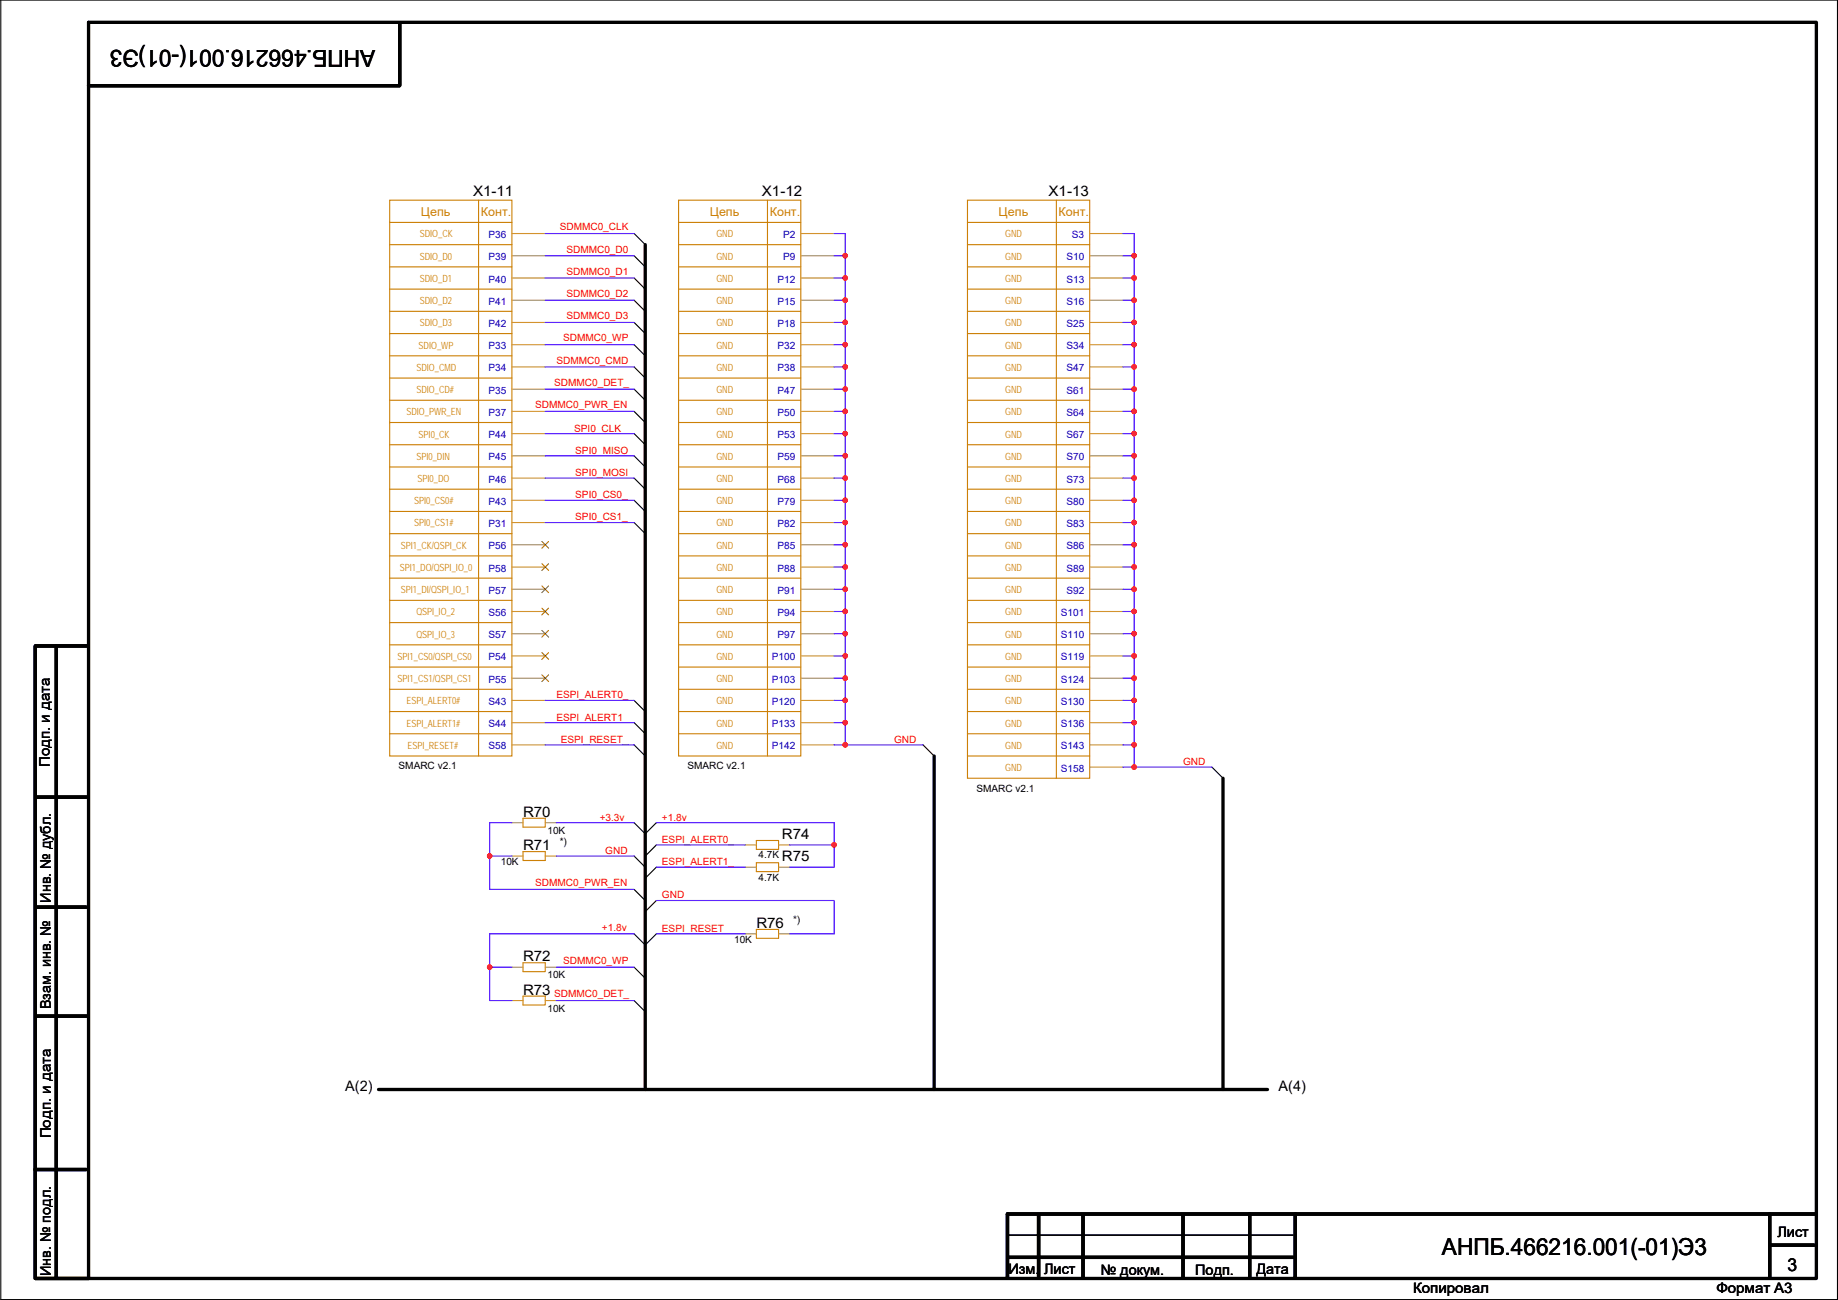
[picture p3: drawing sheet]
<svg xmlns="http://www.w3.org/2000/svg" width="420mm" height="297mm" viewBox="0 0 420 297" stroke-linecap="round" stroke-linejoin="round" font-family="sans-serif">
<g fill="none" stroke="#000" stroke-width=".25">
<path d="M.2 0h419.8v296.9h-419.8zM145 53.4l2.5 2.5M145 58.4l2.5 2.6M145 78.8l2.5 2.5M145 63.5l2.5 2.6M145 68.6l2.5 2.5M145 73.7l2.5 2.5M145 83.8l2.5 2.6M145 88.9l2.5 2.6M145 99.1l2.5 2.5M145 94l2.5 2.5M145 104.2l2.5 2.5"/>
<path d="M145 109.2l2.5 2.6M145 114.3l2.5 2.6M145 119.4l2.5 2.5M145 160l2.5 2.6M145 165.1l2.5 2.6M145 170.2l2.5 2.5M211 170.2l2.5 2.5M277 175.3l2.6 2.5M145 188l2.5 2.5 2.5-2.5M145 195.6l2.5 2.5M150 193.1l-2.5 2.5M150 198.1l-2.5 2.6"/>
<path d="M145 203.2l2.5 2.6M145 213.4l2.5 2.5 2.5-2.5M150 205.8l-2.5 2.5M145 228.6l2.5 2.6M145 221l2.5 2.5M230.6 282.2h65"/>
</g>
<g fill="none" stroke="#000" stroke-width=".76">
<path d="M20.2 5.1h395v287h-395zM91.4 5.4v14.2h-71.2M147.5 55.9v193M8.1 147.6v144.3M8.3 147.6h11.7M12.9 147.6v144.3M213.5 172.7v76.2M279.6 177.8v71.1M8.3 182.1h11.4M8.3 207.3h11.4M8.3 232.2h11.4M86.5 248.9h203.2"/>
<path d="M8.1 267.2h11.6M237.4 277.6v14.3M247.6 277.6v14.3M270.4 277.6v14.3M285.7 277.4v14.5M296.1 277.4v14.5M404.5 277.4v14.5M415 277.4h-184.7v14.5M8.1 292.1h12.1M230.6 287.3h65M404.8 284.5h9.9"/>
</g>
<g fill="none" stroke="#cc8006" stroke-width=".25">
<path d="M89.1 50.8h27.9M89.1 55.9h27.9M89.1 45.7h27.9v127h-27.9zM109.4 45.7v127M155.1 45.7h28v127h-28zM155.1 50.8h28M155.1 55.9h28M175.4 45.7v127M221.2 45.7h27.9v132.1h-27.9zM221.2 50.8h27.9M221.2 55.9h27.9M241.5 45.7v132.1"/>
<path d="M89.1 61h27.9M89.1 71.1h27.9M89.1 76.2h27.9M89.1 66.1h27.9M155.1 61h28M155.1 71.1h28M155.1 76.2h28M155.1 66.1h28M221.2 61h27.9M221.2 71.1h27.9M221.2 76.2h27.9M221.2 66.1h27.9"/>
<path d="M89.1 81.3h27.9M89.1 86.4h27.9M89.1 96.5h27.9M89.1 91.5h27.9M155.1 81.3h28M155.1 86.4h28M155.1 96.5h28M155.1 91.5h28M221.2 81.3h27.9M221.2 86.4h27.9M221.2 96.5h27.9M221.2 91.5h27.9"/>
<path d="M89.1 101.6h27.9M89.1 116.9h27.9M89.1 111.8h27.9M89.1 106.7h27.9M155.1 101.6h28M155.1 116.9h28M155.1 111.8h28M155.1 106.7h28M221.2 101.6h27.9M221.2 116.9h27.9M221.2 111.8h27.9M221.2 106.7h27.9"/>
<path d="M89.1 121.9h27.9M89.1 137.2h27.9M89.1 127h27.9M89.1 132.1h27.9M155.1 121.9h28M155.1 137.2h28M155.1 127h28M155.1 132.1h28M221.2 121.9h27.9M221.2 137.2h27.9M221.2 127h27.9M221.2 132.1h27.9"/>
<path d="M89.1 142.3h27.9M89.1 157.5h27.9M89.1 147.3h27.9M89.1 152.4h27.9M155.1 142.3h28M155.1 157.5h28M155.1 147.3h28M155.1 152.4h28M221.2 142.3h27.9M221.2 157.5h27.9M221.2 147.3h27.9M221.2 152.4h27.9"/>
<path d="M89.1 167.7h27.9M89.1 162.6h27.9M155.1 167.7h28M155.1 162.6h28M221.2 167.7h27.9M221.2 172.7h27.9M221.2 162.6h27.9M119.6 187h5v2h-5zM119.6 194.6h5v2h-5zM172.9 192h5.1v2.1h-5.1zM172.9 197.1h5.1v2.1h-5.1zM119.6 220h5v2h-5z"/>
<path d="M172.9 212.4h5.1v2h-5.1zM119.6 227.6h5v2h-5z"/>
</g>
<g fill="none" stroke="#a84" stroke-width=".25">
<path d="M117 53.4h7.6M117 58.4h7.6M183.1 53.4h7.6M183.1 58.4h7.6M249.1 53.4h7.6M249.1 58.4h7.6M117 63.5h7.6M117 68.6h7.6M117 73.7h7.6M117 78.8h7.6M183.1 63.5h7.6M183.1 68.6h7.6"/>
<path d="M183.1 73.7h7.6M183.1 78.8h7.6M249.1 63.5h7.6M249.1 68.6h7.6M249.1 73.7h7.6M249.1 78.8h7.6M117 83.8h7.6M117 88.9h7.6M117 94h7.6M117 99.1h7.6M183.1 83.8h7.6M183.1 88.9h7.6"/>
<path d="M183.1 94h7.6M183.1 99.1h7.6M249.1 83.8h7.6M249.1 88.9h7.6M249.1 94h7.6M249.1 99.1h7.6M117 104.2h7.6M117 109.2h7.6M117 114.3h7.6M117 119.4h7.6M183.1 104.2h7.6M183.1 109.2h7.6"/>
<path d="M183.1 114.3h7.6M183.1 119.4h7.6M249.1 104.2h7.6M249.1 109.2h7.6M249.1 114.3h7.6M249.1 119.4h7.6M117 124.5h7.6M117 129.6h7.6M117 134.6h7.6M117 139.7h7.6M183.1 124.5h7.6M183.1 129.6h7.6"/>
<path d="M183.1 134.6h7.6M183.1 139.7h7.6M249.1 124.5h7.6M249.1 129.6h7.6M249.1 134.6h7.6M249.1 139.7h7.6M117 144.8h7.6M117 149.9h7.6M117 155h7.6M183.1 144.8h7.6M183.1 149.9h7.6M183.1 155h7.6"/>
<path d="M249.1 144.8h7.6M249.1 149.9h7.6M249.1 155h7.6M117 160h7.6M117 165.1h7.6M117 170.2h7.6M183.1 160h7.6M183.1 165.1h7.6M183.1 170.2h7.6M249.1 160h7.6M249.1 165.1h7.6M249.1 170.2h7.6"/>
<path d="M249.1 175.3h7.6M117 195.6h2.6M117 188h2.6M124.6 195.6h2.6M124.6 188h2.6M170.4 193.1h2.5M170.4 198.1h2.5M178 193.1h2.5M178 198.1h2.5M170.4 213.4h2.5M178 213.4h2.5M117 221h2.6"/>
<path d="M117 228.6h2.6M124.6 221h2.6M124.6 228.6h2.6"/>
</g>
<g fill="none" stroke="#804000" stroke-width=".23">
<path d="M123.9 123.7l1.5 1.6M123.9 128.8l1.5 1.5M123.9 133.9l1.5 1.5M123.9 139l1.5 1.5M125.4 123.7l-1.5 1.6M125.4 128.8l-1.5 1.5M125.4 133.9l-1.5 1.5M125.4 139l-1.5 1.5M123.9 144l1.5 1.6M123.9 149.1l1.5 1.6M123.9 154.2l1.5 1.5M125.4 144l-1.5 1.6"/>
<path d="M125.4 149.1l-1.5 1.6M125.4 154.2l-1.5 1.5"/>
</g>
<g fill="none" stroke="#4200ff" stroke-width=".25">
<path d="M124.6 53.4h20.4M124.6 58.4h20.4M190.7 53.4h2.5v5M190.7 58.4h2.5M193.2 58.4v5.1M256.7 53.4h2.6v5M256.7 58.4h2.6M259.3 58.4v5.1M124.6 78.8h20.4M124.6 63.5h20.4M124.6 68.6h20.4M124.6 73.7h20.4"/>
<path d="M190.7 63.5h2.5M190.7 68.6h2.5M190.7 73.7h2.5M190.7 78.8h2.5M193.2 63.5v5.1M193.2 68.6v5.1M193.2 73.7v5.1M193.2 78.8v5M256.7 63.5h2.6M256.7 68.6h2.6M256.7 73.7h2.6M256.7 78.8h2.6"/>
<path d="M259.3 63.5v5.1M259.3 68.6v5.1M259.3 73.7v5.1M259.3 78.8v5M124.6 83.8h20.4M124.6 88.9h20.4M124.6 99.1h20.4M124.6 94h20.4M190.7 83.8h2.5M190.7 88.9h2.5M190.7 94h2.5M190.7 99.1h2.5"/>
<path d="M193.2 83.8v5.1M193.2 88.9v5.1M193.2 94v5.1M193.2 99.1v5.1M256.7 83.8h2.6M256.7 88.9h2.6M256.7 94h2.6M256.7 99.1h2.6M259.3 83.8v5.1M259.3 88.9v5.1M259.3 94v5.1M259.3 99.1v5.1"/>
<path d="M124.6 104.2h20.4M124.6 109.2h20.4M124.6 114.3h20.4M124.6 119.4h20.4M190.7 104.2h2.5M190.7 109.2h2.5M190.7 114.3h2.5M190.7 119.4h2.5M193.2 104.2v5M193.2 109.2v5.1M193.2 114.3v5.1M193.2 119.4v5.1"/>
<path d="M256.7 104.2h2.6M256.7 109.2h2.6M256.7 114.3h2.6M256.7 119.4h2.6M259.3 104.2v5M259.3 109.2v5.1M259.3 114.3v5.1M259.3 119.4v5.1M190.7 124.5h2.5M190.7 129.6h2.5M190.7 134.6h2.5M190.7 139.7h2.5"/>
<path d="M193.2 124.5v5.1M193.2 129.6v5M193.2 134.6v5.1M193.2 139.7v5.1M256.7 124.5h2.6M256.7 129.6h2.6M256.7 134.6h2.6M256.7 139.7h2.6M259.3 124.5v5.1M259.3 129.6v5M259.3 134.6v5.1M259.3 139.7v5.1"/>
<path d="M190.7 144.8h2.5M190.7 149.9h2.5M190.7 155h2.5M193.2 144.8v5.1M193.2 149.9v5.1M193.2 155v5M256.7 144.8h2.6M256.7 149.9h2.6M256.7 155h2.6M259.3 144.8v5.1M259.3 149.9v5.1M259.3 155v5"/>
<path d="M124.6 160h20.4M124.6 165.1h20.4M124.6 170.2h20.4M190.7 160h2.5M190.7 165.1h2.5M190.7 170.2h2.5M193.2 160v5.1M193.2 165.1v5.1M193.2 170.2h17.8M256.7 175.3h2.6M256.7 160h2.6M256.7 165.1h2.6"/>
<path d="M256.7 170.2h2.6M259.3 160v5.1M259.3 165.1v5.1M259.3 170.2v5.1M259.3 175.3h17.7M111.9 195.6h5.1M111.9 195.6v7.6h33.1M117 188h-5.1v7.6M127.2 188h17.8M127.2 195.6h17.8M150 193.1h20.4M150 198.1h20.4"/>
<path d="M150 188h40.7v5.1M180.5 193.1h10.2M190.7 193.1v5h-10.2M145 213.4h-33.1v7.6M150 205.8h40.7v7.6h-10.2M150 213.4h20.4M111.9 221h5.1M111.9 221v7.6h5.1M127.2 221h17.8M127.2 228.6h17.8"/>
</g>
<g fill="#f00" stroke="#f00" stroke-width=".25">
<circle cx="259.2" cy="58.4" r=".5"/>
<circle cx="259.2" cy="68.6" r=".5"/>
<circle cx="259.2" cy="63.5" r=".5"/>
<circle cx="259.2" cy="78.7" r=".5"/>
<circle cx="259.2" cy="73.7" r=".5"/>
<circle cx="259.2" cy="94" r=".5"/>
<circle cx="259.2" cy="88.9" r=".5"/>
<circle cx="259.2" cy="104.1" r=".5"/>
<circle cx="259.2" cy="99.1" r=".5"/>
<circle cx="259.2" cy="114.3" r=".5"/>
<circle cx="259.2" cy="109.2" r=".5"/>
<circle cx="259.2" cy="124.5" r=".5"/>
<circle cx="259.2" cy="134.6" r=".5"/>
<circle cx="259.2" cy="129.5" r=".5"/>
<circle cx="259.2" cy="149.9" r=".5"/>
<circle cx="259.2" cy="144.8" r=".5"/>
<circle cx="259.2" cy="160" r=".5"/>
<circle cx="259.2" cy="154.9" r=".5"/>
<circle cx="259.2" cy="170.2" r=".5"/>
<circle cx="259.2" cy="165.1" r=".5"/>
<circle cx="259.2" cy="83.8" r=".5"/>
<circle cx="259.2" cy="119.4" r=".5"/>
<circle cx="259.2" cy="139.7" r=".5"/>
<circle cx="259.2" cy="175.3" r=".5"/>
<circle cx="193.2" cy="58.4" r=".5"/>
<circle cx="193.2" cy="63.5" r=".5"/>
<circle cx="193.2" cy="78.7" r=".5"/>
<circle cx="193.2" cy="73.7" r=".5"/>
<circle cx="193.2" cy="83.8" r=".5"/>
<circle cx="193.2" cy="94" r=".5"/>
<circle cx="193.2" cy="88.9" r=".5"/>
<circle cx="193.2" cy="104.1" r=".5"/>
<circle cx="193.2" cy="99.1" r=".5"/>
<circle cx="193.2" cy="114.3" r=".5"/>
<circle cx="193.2" cy="109.2" r=".5"/>
<circle cx="193.2" cy="124.5" r=".5"/>
<circle cx="193.2" cy="134.6" r=".5"/>
<circle cx="193.2" cy="129.5" r=".5"/>
<circle cx="193.2" cy="139.7" r=".5"/>
<circle cx="193.2" cy="149.9" r=".5"/>
<circle cx="193.2" cy="144.8" r=".5"/>
<circle cx="193.2" cy="160" r=".5"/>
<circle cx="193.2" cy="154.9" r=".5"/>
<circle cx="193.2" cy="165.1" r=".5"/>
<circle cx="193.2" cy="68.6" r=".5"/>
<circle cx="193.2" cy="119.4" r=".5"/>
<circle cx="193.2" cy="170.2" r=".5"/>
<circle cx="111.9" cy="195.6" r=".5"/>
<circle cx="190.7" cy="193" r=".5"/>
<circle cx="111.9" cy="221" r=".5"/>
</g>
<g font-size="5.3">
<text x="85.8" y="11.5" transform="rotate(180 85.8 11.5)">АНПБ.466216.001(-01)Э3</text>
<text x="329.6" y="286.7">АНПБ.466216.001(-01)Э3</text>
</g>
<text font-size="4.1" x="408.6" y="290.4">3</text>
<g font-size="3.3">
<text x="108.1" y="44.9">X1-11</text>
<text x="174.2" y="44.9">X1-12</text>
<text x="239.7" y="44.9">X1-13</text>
<text x="11.4" y="175.3" transform="rotate(-90 11.4 175.3)">Подп. и дата</text>
<text x="119.6" y="186.6">R70</text>
<text x="178.7" y="191.7">R74</text>
<text x="119.6" y="194.2">R71</text>
<text x="178.7" y="196.8">R75</text>
<text x="11.6" y="206.3" transform="rotate(-90 11.6 206.3)">Инв. № дубл.</text>
<text x="172.9" y="212">R76</text>
<text x="119.6" y="219.6">R72</text>
<text x="119.6" y="227.3">R73</text>
<text x="11.6" y="230.7" transform="rotate(-90 11.6 230.7)">Взам. инв. №</text>
<text x="78.9" y="249.4">A(2)</text>
<text x="292.3" y="249.4">A(4)</text>
<text x="11.6" y="260.1" transform="rotate(-90 11.6 260.1)">Подп. и дата</text>
<text x="406.3" y="282.6">Лист</text>
<text x="11.6" y="291.6" transform="rotate(-90 11.6 291.6)">Инв. № подл.</text>
<text x="230.6" y="291">Изм. Лист</text>
<text x="251.6" y="291.3">№ докум.</text>
<text x="273.2" y="291.3">Подп.</text>
<text x="287.2" y="291">Дата</text>
<text x="323" y="295.3">Копировал</text>
<text x="392.4" y="295.3">Формат A3</text>
</g>
<g font-size="2.8" fill="#cc8006">
<text x="96.2" y="49.3">Цепь</text>
<text x="109.9" y="49.3">Конт.</text>
<text x="162.2" y="49.3">Цепь</text>
<text x="175.9" y="49.3">Конт.</text>
<text x="228.3" y="49.3">Цепь</text>
<text x="242" y="49.3">Конт.</text>
</g>
<g font-size="2.3" fill="#f00">
<text x="127.9" y="52.6">SDMMC0_CLK</text>
<text x="129.5" y="57.7">SDMMC0_D0</text>
<text x="129.5" y="62.8">SDMMC0_D1</text>
<text x="129.5" y="67.9">SDMMC0_D2</text>
<text x="129.5" y="72.9">SDMMC0_D3</text>
<text x="127.2" y="83.1">SDMMC0_CMD</text>
<text x="128.7" y="78">SDMMC0_WP</text>
<text x="126.7" y="88.2">SDMMC0_DET_</text>
<text x="122.4" y="93.3">SDMMC0_PWR_EN</text>
<text x="131.2" y="98.6">SPI0_CLK</text>
<text x="131.5" y="103.7">SPI0_MISO</text>
<text x="131.5" y="108.8">SPI0_MOSI</text>
<text x="131.5" y="113.8">SPI0_CS0_</text>
<text x="131.5" y="118.9">SPI0_CS1_</text>
<text x="127.2" y="159.6">ESPI_ALERT0_</text>
<text x="127.2" y="164.6">ESPI_ALERT1_</text>
<text x="128.2" y="169.7">ESPI_RESET_</text>
<text x="204.4" y="169.7">GND</text>
<text x="270.4" y="174.8">GND</text>
<text x="137.1" y="187.5">+3.3v</text>
<text x="151.3" y="187.5">+1.8v</text>
<text x="138.4" y="195.1">GND</text>
<text x="151.3" y="192.6">ESPI_ALERT0_</text>
<text x="151.3" y="197.7">ESPI_ALERT1_</text>
<text x="122.4" y="202.5">SDMMC0_PWR_EN</text>
<text x="151.3" y="205.3">GND</text>
<text x="137.6" y="212.6">+1.8v</text>
<text x="151.3" y="212.9">ESPI_RESET_</text>
<text x="128.7" y="220.3">SDMMC0_WP</text>
<text x="126.7" y="227.9">SDMMC0_DET_</text>
</g>
<g font-size="2.3" fill="#cc8006">
<text x="95.9" y="59.3">SDIO_D0</text>
<text x="95.9" y="54.3">SDIO_CK</text>
<text x="163.8" y="54.3">GND</text>
<text x="163.8" y="59.3">GND</text>
<text x="229.8" y="54.3">GND</text>
<text x="229.8" y="59.3">GND</text>
<text x="95.9" y="64.4">SDIO_D1</text>
<text x="163.8" y="64.4">GND</text>
<text x="229.8" y="64.4">GND</text>
<text x="95.9" y="69.5">SDIO_D2</text>
<text x="163.8" y="69.5">GND</text>
<text x="229.8" y="69.5">GND</text>
<text x="95.9" y="74.6">SDIO_D3</text>
<text x="163.8" y="74.6">GND</text>
<text x="229.8" y="74.6">GND</text>
<text x="95.7" y="79.7">SDIO_WP</text>
<text x="163.8" y="79.6">GND</text>
<text x="229.8" y="79.6">GND</text>
<text x="95.2" y="84.7">SDIO_CMD</text>
<text x="95.2" y="89.8">SDIO_CD#</text>
<text x="163.8" y="84.7">GND</text>
<text x="163.8" y="89.8">GND</text>
<text x="229.8" y="84.7">GND</text>
<text x="229.8" y="89.8">GND</text>
<text x="92.9" y="94.9">SDIO_PWR_EN</text>
<text x="163.8" y="94.9">GND</text>
<text x="229.8" y="94.9">GND</text>
<text x="95.7" y="100">SPI0_CK</text>
<text x="163.8" y="100">GND</text>
<text x="229.8" y="100">GND</text>
<text x="95.2" y="105.1">SPI0_DIN</text>
<text x="163.8" y="105">GND</text>
<text x="229.8" y="105">GND</text>
<text x="95.4" y="110.1">SPI0_DO</text>
<text x="163.8" y="110.1">GND</text>
<text x="229.8" y="110.1">GND</text>
<text x="94.7" y="115.2">SPI0_CS0#</text>
<text x="163.8" y="115.2">GND</text>
<text x="229.8" y="115.2">GND</text>
<text x="91.6" y="125.4">SPI1_CK/QSPI_CK</text>
<text x="94.7" y="120.3">SPI0_CS1#</text>
<text x="163.8" y="120.3">GND</text>
<text x="163.8" y="125.4">GND</text>
<text x="229.8" y="120.3">GND</text>
<text x="229.8" y="125.4">GND</text>
<text x="91.4" y="130.5">SPI1_DO/QSPI_IO_0</text>
<text x="163.8" y="130.4">GND</text>
<text x="229.8" y="130.4">GND</text>
<text x="91.6" y="135.5">SPI1_DI/QSPI_IO_1</text>
<text x="163.8" y="135.5">GND</text>
<text x="229.8" y="135.5">GND</text>
<text x="95.2" y="140.6">QSPI_IO_2</text>
<text x="163.8" y="140.6">GND</text>
<text x="229.8" y="140.6">GND</text>
<text x="95.2" y="145.7">QSPI_IO_3</text>
<text x="163.8" y="145.7">GND</text>
<text x="229.8" y="145.7">GND</text>
<text x="90.9" y="150.8">SPI1_CS0/QSPI_CS0</text>
<text x="90.9" y="155.9">SPI1_CS1/QSPI_CS1</text>
<text x="163.8" y="150.8">GND</text>
<text x="163.8" y="155.8">GND</text>
<text x="229.8" y="150.8">GND</text>
<text x="229.8" y="155.8">GND</text>
<text x="92.9" y="160.9">ESPI_ALERT0#</text>
<text x="163.8" y="160.9">GND</text>
<text x="229.8" y="160.9">GND</text>
<text x="92.9" y="166">ESPI_ALERT1#</text>
<text x="163.8" y="166">GND</text>
<text x="229.8" y="166">GND</text>
<text x="93.1" y="171.1">ESPI_RESET#</text>
<text x="163.8" y="171.1">GND</text>
<text x="229.8" y="171.1">GND</text>
<text x="229.8" y="176.2">GND</text>
</g>
<g font-size="2.3" fill="#00c">
<text x="111.7" y="54.4">P36</text>
<text x="111.7" y="59.5">P39</text>
<text x="179" y="54.4">P2</text>
<text x="179" y="59.5">P9</text>
<text x="243.8" y="59.5">S10</text>
<text x="245" y="54.4">S3</text>
<text x="111.7" y="64.6">P40</text>
<text x="177.7" y="64.6">P12</text>
<text x="243.8" y="64.6">S13</text>
<text x="111.7" y="69.6">P41</text>
<text x="177.7" y="69.6">P15</text>
<text x="243.8" y="69.6">S16</text>
<text x="111.7" y="74.7">P42</text>
<text x="177.7" y="74.7">P18</text>
<text x="243.8" y="74.7">S25</text>
<text x="111.7" y="79.8">P33</text>
<text x="177.7" y="79.8">P32</text>
<text x="243.8" y="79.8">S34</text>
<text x="111.7" y="84.9">P34</text>
<text x="111.7" y="90">P35</text>
<text x="177.7" y="84.9">P38</text>
<text x="177.7" y="90">P47</text>
<text x="243.8" y="84.9">S47</text>
<text x="243.8" y="90">S61</text>
<text x="111.7" y="95">P37</text>
<text x="177.7" y="95">P50</text>
<text x="243.8" y="95">S64</text>
<text x="111.7" y="100.1">P44</text>
<text x="177.7" y="100.1">P53</text>
<text x="243.8" y="100.1">S67</text>
<text x="111.7" y="105.2">P45</text>
<text x="177.7" y="105.2">P59</text>
<text x="243.8" y="105.2">S70</text>
<text x="111.7" y="110.3">P46</text>
<text x="177.7" y="110.3">P68</text>
<text x="243.8" y="110.3">S73</text>
<text x="111.7" y="115.4">P43</text>
<text x="177.7" y="115.4">P79</text>
<text x="243.8" y="115.4">S80</text>
<text x="111.7" y="120.4">P31</text>
<text x="111.7" y="125.5">P56</text>
<text x="177.7" y="120.4">P82</text>
<text x="177.7" y="125.5">P85</text>
<text x="243.8" y="120.4">S83</text>
<text x="243.8" y="125.5">S86</text>
<text x="111.7" y="130.6">P58</text>
<text x="177.7" y="130.6">P88</text>
<text x="243.8" y="130.6">S89</text>
<text x="111.7" y="135.7">P57</text>
<text x="177.7" y="135.7">P91</text>
<text x="243.8" y="135.7">S92</text>
<text x="111.7" y="140.8">S56</text>
<text x="177.7" y="140.8">P94</text>
<text x="242.5" y="140.8">S101</text>
<text x="111.7" y="145.8">S57</text>
<text x="177.7" y="145.8">P97</text>
<text x="242.5" y="145.8">S110</text>
<text x="111.7" y="150.9">P54</text>
<text x="111.7" y="156">P55</text>
<text x="176.5" y="150.9">P100</text>
<text x="176.5" y="156">P103</text>
<text x="242.5" y="150.9">S119</text>
<text x="242.5" y="156">S124</text>
<text x="111.7" y="161.1">S43</text>
<text x="176.5" y="161.1">P120</text>
<text x="242.5" y="161.1">S130</text>
<text x="111.7" y="166.2">S44</text>
<text x="176.5" y="166.2">P133</text>
<text x="242.5" y="166.2">S136</text>
<text x="111.7" y="171.2">S58</text>
<text x="176.5" y="171.2">P142</text>
<text x="242.5" y="171.2">S143</text>
<text x="242.5" y="176.3">S158</text>
</g>
<g font-size="2.3">
<text x="91.1" y="175.8">SMARC v2.1</text>
<text x="157.2" y="175.8">SMARC v2.1</text>
<text x="223.2" y="180.9">SMARC v2.1</text>
<text x="125.1" y="190.5">10K</text>
<text x="114.5" y="197.7">10K</text>
<text x="127.9" y="193.1">*)</text>
<text x="173.4" y="196.1">4.7K</text>
<text x="173.4" y="201.2">4.7K</text>
<text x="167.8" y="215.4">10K</text>
<text x="181.3" y="210.9">*)</text>
<text x="125.1" y="223.6">10K</text>
<text x="125.1" y="231.2">10K</text>
</g>
</svg>
